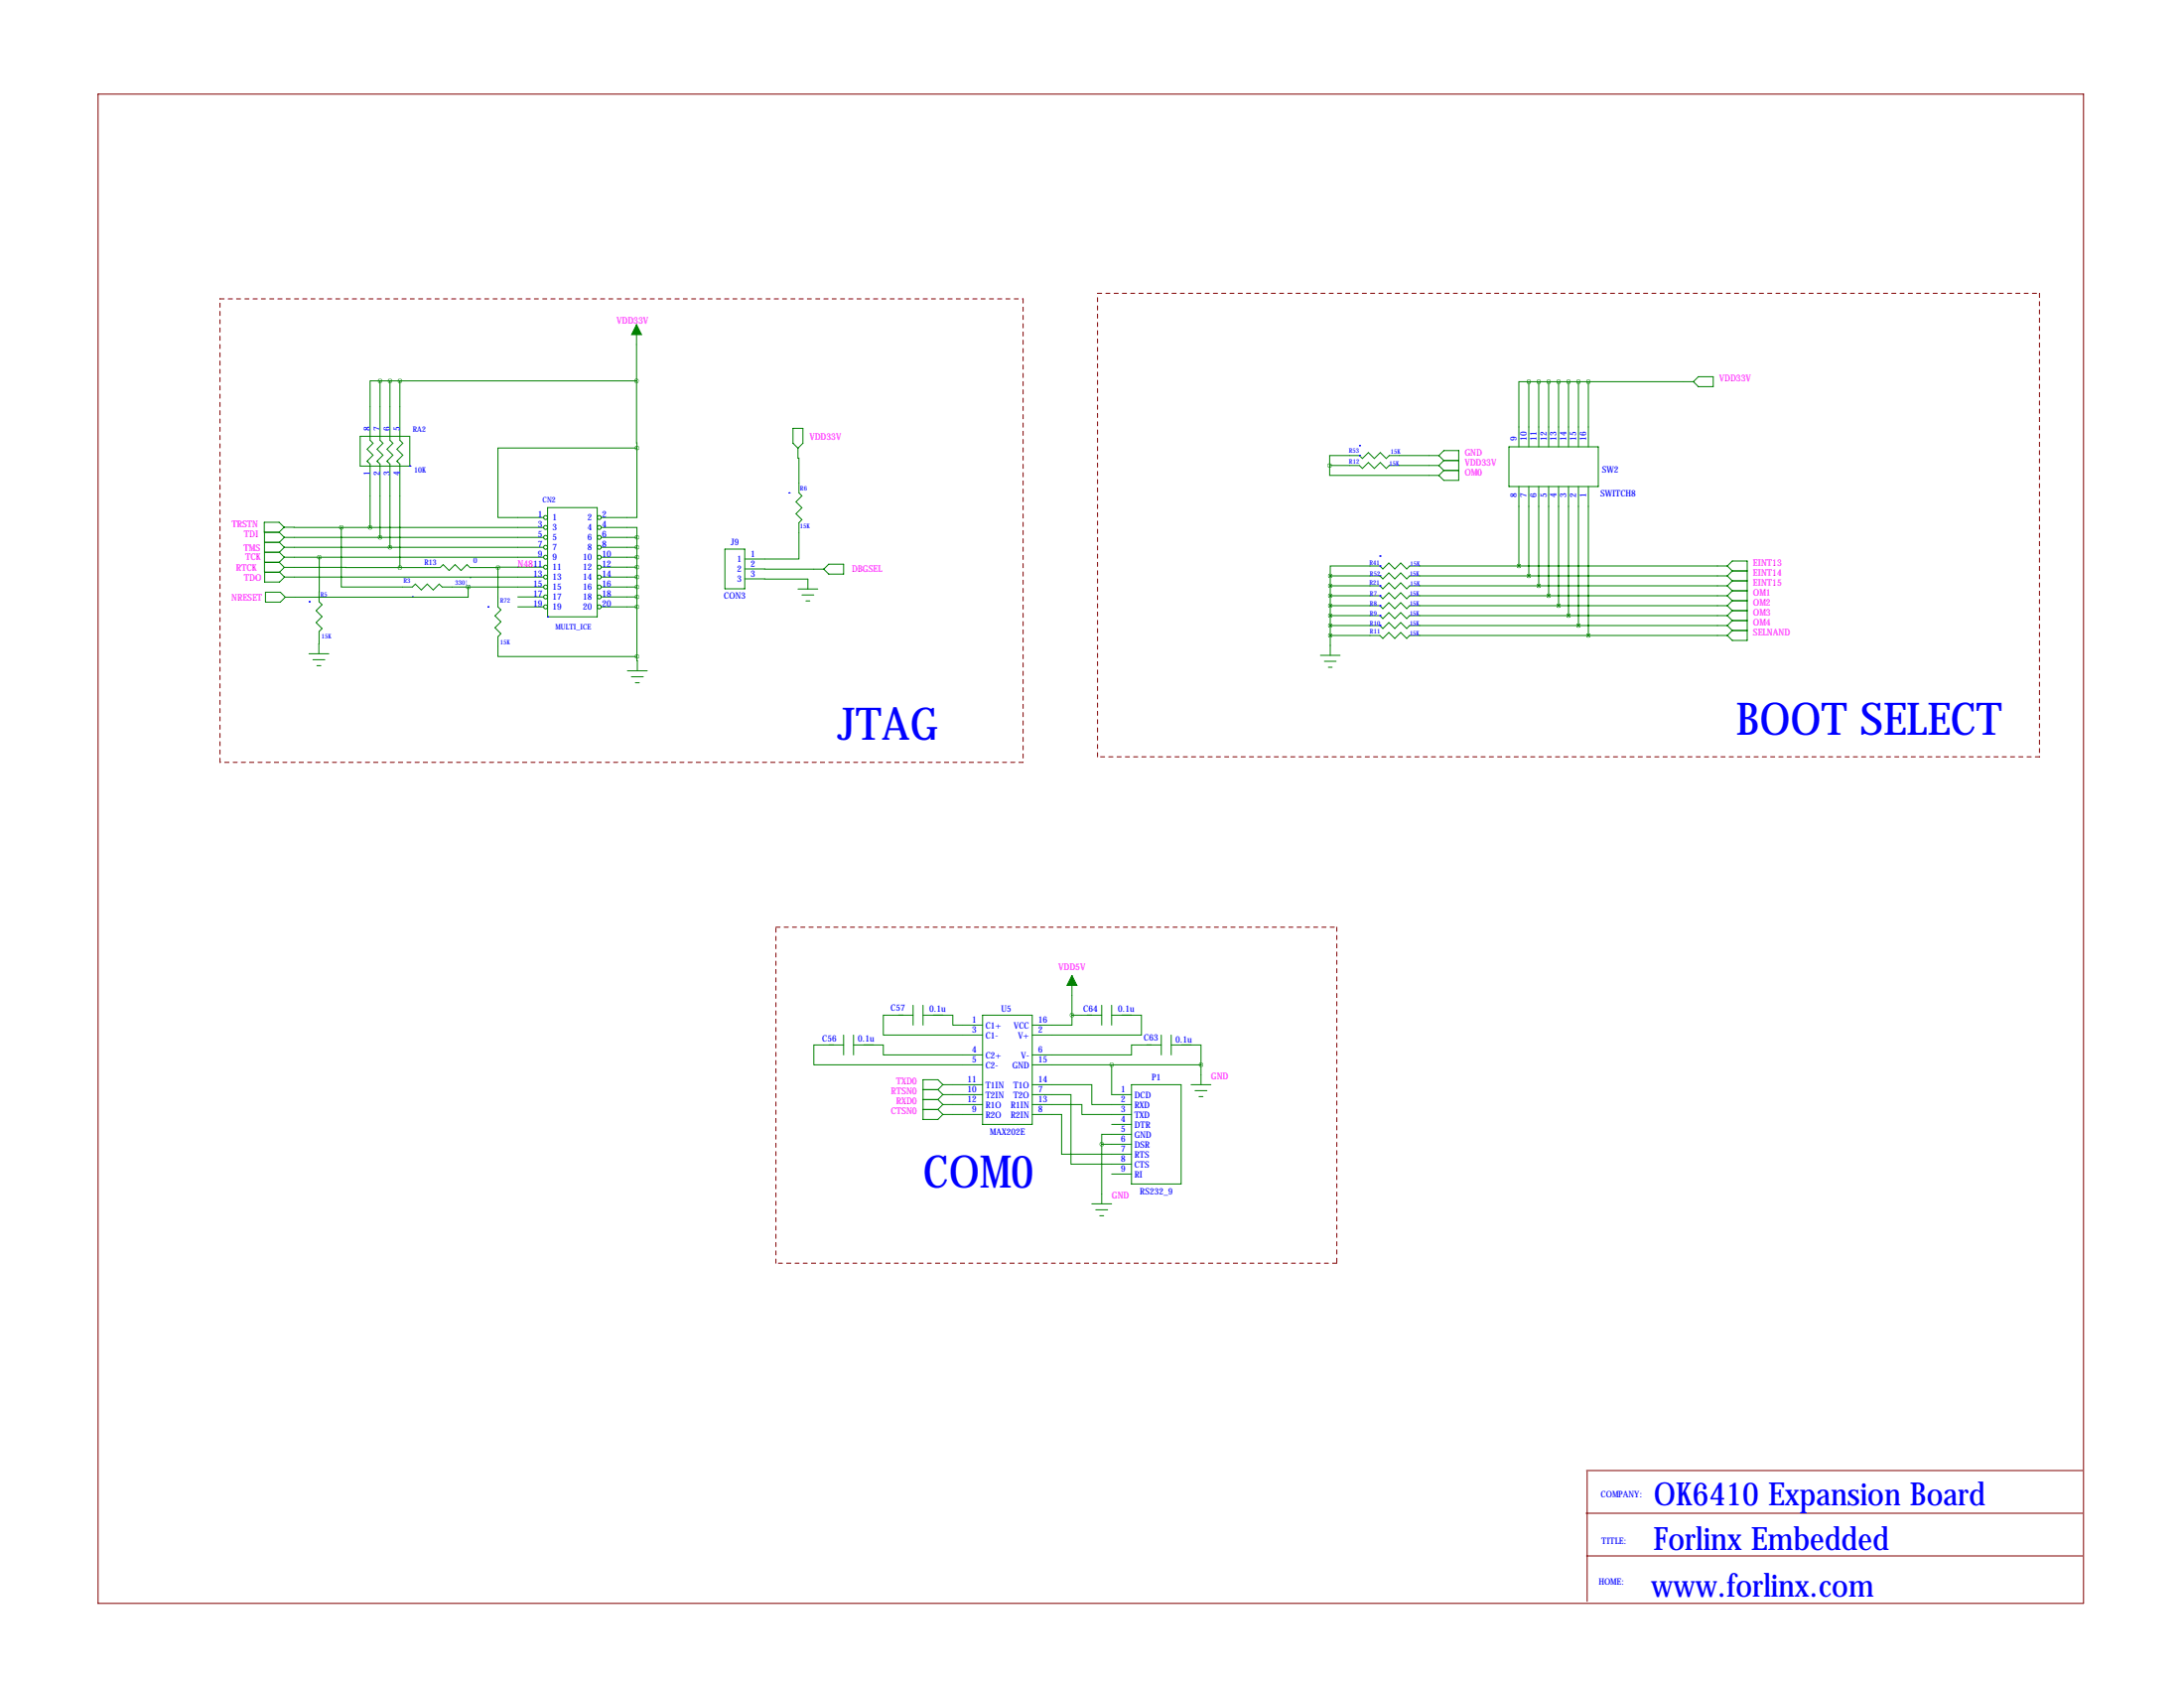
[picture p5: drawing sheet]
<svg xmlns="http://www.w3.org/2000/svg" width="559mm" height="432mm" viewBox="0 0 559 432" stroke-linecap="round" stroke-linejoin="round" font-family="sans-serif">
<path d="M56.3 76.5h205.5M261.8 76.5v118.5M280.8 75h241M521.8 75v118.6M56.3 195v-118.5M261.8 195h-205.5M280.8 193.6v-118.6M521.8 193.6h-241M198.5 237.2h143.5M342 237.2v85.9M198.5 323.1v-85.9M342 323.1h-143.5" fill="none" stroke="#800000" stroke-width=".25" stroke-dasharray="1.1 1.1"/>
<path d="M25.1 24.1h508v386.1h-508zM405.9 376.2h127M406.1 376.4v33.3M405.8 387.1h127M405.9 398h127" fill="none" stroke="#800000" stroke-width=".25"/>
<g fill="none" stroke="#008000" stroke-width=".25">
<path d="M97.2 97.4h-2.5v15.2l.8 .8-1.6 1.5 1.6 1.5-1.6 1.6 .8 .7v16.2M97.2 97.4v15.2l.8 .8-1.5 1.5 1.5 1.5-1.5 1.6 .7 .7v18.8M97.2 97.4h65.7M99.8 97.4v15.2l.7 .8-1.5 1.5 1.5 1.5-1.5 1.6 .8 .7v21.3M102.3 97.4v15.2l.8 .8-1.6 1.5 1.6 1.5-1.6 1.6 .8 .7v26.5M162.9 97.4l.1 17.2M162.9 83.1v14.3M391.2 97.6h-2.6v16.7M391.2 97.6v16.7M391.2 97.6h42.1M393.7 97.6v16.7M396.2 97.6v16.7"/>
<path d="M398.8 97.6v16.7M401.3 97.6v16.7M403.9 97.6v16.7M406.4 97.6v16.7M434.5 96.4h3.9v2.5h-3.9l-1.2-1.3zM92.2 111.6h12.7v7.6h-12.7zM163 114.6h-35.6v17.8h11.7M163 114.6v17.8h-9.2M202.9 109.6h2.5v3.8l-1.2 1.3-1.3-1.3zM204.2 114.7v2.5h.2v8.9l.8 .7-1.5 1.6 1.5 1.5-1.5 1.5 1.5 1.5-.8 .8v9.3h-13.8M340.2 119.1v2.5h27.9M340.2 119.1h7.6l.8 .7 1.5-1.5 1.5 1.5 1.6-1.5 1.5 1.5 .7-.7h12.7"/>
<path d="M368.1 116.5h-12.7l-.7 .8-1.5-1.5-1.6 1.5-1.5-1.5-1.5 1.5-.8-.8h-7.6v2.6M368.1 119.1l1.3 1.2M368.1 116.5l1.3-1.2h3.8v7.6h-3.8l-1.3-1.3M368.1 116.5l1.3 1.3M369.4 117.8h3.8M369.4 117.8l-1.3 1.3M386.1 114.3h22.8v10.2h-22.8zM67.6 133.6h3.8l1.3 1.3-1.3 1.2h-3.8zM67.7 138.7h3.8M71.5 138.7l1.2 1.3M72.7 134.9h14.6M72.7 137.5h66.4"/>
<path d="M72.7 137.5l-1.2-1.3h-3.8v12.7h3.8l1.3-1.3M72.7 137.5l-1.2 1.2M87.3 134.9v15.3h18.2l.8-.8 1.5 1.5 1.5-1.5 1.5 1.5 1.6-1.5 .7 .8h26M87.3 134.9h51.8M140.1 129.8h12.7v28h-12.7zM153.8 134.9h9.2v2.6M153.8 137.5h9.2M163 137.5v30.4M369.4 120.3h3.8M369.4 120.3l-1.3 1.3M388.6 124.5v20.3M391.2 124.5v22.8"/>
<path d="M393.7 124.5v25.4M396.2 124.5v27.9M398.8 124.5v30.4M401.3 124.5v33M403.9 124.5v35.5M406.4 124.5v38.1M67.7 143.9h3.8l1.2 1.2M67.7 141.3h3.8M67.7 146.4h3.8l1.3 1.2M67.9 151.5h3.8l1.3 1.3-1.3 1.2h-3.8zM71.5 141.3l1.2 1.2M72.7 145.1l29.6 .1"/>
<path d="M72.7 140h66.4M72.7 142.5h66.4M72.7 142.5l-1.2 1.3h-3.8M72.7 140l-1.2 1.3M72.7 145.1l-1.2 1.3h-3.8M72.8 147.6h66.3M81.7 142.5l-.1 11.4 .8 .8-1.5 1.5 1.5 1.5-1.5 1.6 1.5 1.5-.8 .7v5.7M102.3 145.2h10.3l.8-.8 1.5 1.5 1.5-1.5 1.6 1.5 1.5-1.5 .7 .8h7.2M119.8 150.2v2.6h-46.8M127.4 145.2v10l.8 .8-1.6 1.5 1.6 1.6-1.6 1.5 1.6 1.5-.8 .8v5h35.6M132.5 152.7h6.6M132.5 155.2h6.6"/>
<path d="M139.1 145.1l-11.7 .1M153.8 140h9.2M153.8 142.5h9.2M153.8 145.1h9.2M153.8 147.6h9.2M153.8 150.2h9.2M153.8 152.7h9.2M153.8 155.2h9.2M185.5 140.5h5.1v10.1h-5.1zM190.6 148.1h16.1v2.6M190.6 145.5l20.2 .1M204.2 150.7h5"/>
<path d="M205.2 152.2h3M206.2 153.7h1M210.8 145.6l1.2-1.3h3.8v2.6h-3.8zM340.4 149.9h12.7l.7 .7 1.5-1.5 1.6 1.5 1.5-1.5 1.5 1.5 .8-.7h81.3M340.4 152.4h12.7l.7 .8 1.5-1.6 1.6 1.6 1.5-1.6 1.5 1.6 .8-.8h81.3M340.4 154.9h12.7l.7 .8 1.5-1.5 1.6 1.5 1.5-1.5 1.5 1.5 .8-.8h81.3M340.4 157.5h12.7l.7 .7 1.5-1.5 1.6 1.5 1.5-1.5 1.5 1.5 .8-.7h81.3M340.4 147.3h12.7l.7 .8 1.5-1.5 1.6 1.5 1.5-1.5 1.5 1.5 .8-.8h81.3M340.4 147.3v20.3M442 144.8h-81.3l-.8 .7-1.5-1.5-1.5 1.5-1.6-1.5-1.5 1.5-.7-.7h-12.7v2.5M442 149.9l1.2 1.2M442 144.8l1.2-1.3h3.8v20.3h-3.8l-1.2-1.2"/>
<path d="M442 152.4l1.2 1.3M442 154.9l1.2 1.3M442 157.5l1.2 1.3M442 147.3l1.2 1.3M442 144.8l1.2 1.2M443.2 151.1h3.8M443.2 148.6h3.8M443.2 148.6l-1.2 1.3M443.2 153.7h3.8M443.2 151.1l-1.2 1.3M443.2 156.2h3.8M443.2 153.7l-1.2 1.2"/>
<path d="M443.2 158.8h3.8M443.2 156.2l-1.2 1.3M443.2 158.8l-1.2 1.2M443.2 146h3.8M443.2 146l-1.2 1.3M79 167.2h5.1M80.1 168.8h3M81.1 170.3h1M160.5 171.6h5.1M161.5 173.1h3.1M162.6 174.7h1M163 167.9l.1 3.7"/>
<path d="M337.8 167.6h5.1M338.8 169.2h3.1M339.9 170.7h1M340.4 160h12.7l.7 .8 1.5-1.5 1.6 1.5 1.5-1.5 1.5 1.5 .8-.8h81.3M340.4 162.6h12.7l.7 .7 1.5-1.5 1.6 1.5 1.5-1.5 1.5 1.5 .8-.7h81.3M442 160l1.2 1.3M443.2 161.3h3.8M443.2 161.3l-1.2 1.3M233.6 259.7h-7.6v5.1h25.4M233.6 257.1v5.1M236.2 259.7h7.6v2.5h7.6M236.2 257.1v5.1"/>
<path d="M251.4 259.7h12.7v27.9h-12.7zM274.3 259.7v2.5h-10.2M274.3 259.7h7.6M274.3 249.5v10.2M281.9 257.1v5.1M284.4 259.7h7.6v5.1h-27.9M284.4 257.1v5.1M215.8 267.3h-7.6v5.1h43.2M215.8 264.8v5M218.4 267.3h7.6v2.5h25.4M218.4 264.8v5M236.2 278.7h3.8"/>
<path d="M240 278.7l1.2 1.3M241.2 277.5h10.2M241.2 277.5l-1.2-1.3h-3.8v10.2h3.8l1.2-1.3M241.2 277.5l-1.2 1.2M264.1 277.5h15.2v5h10.2M264.1 272.4h43.2M284.4 272.4v7.6h5.1M289.5 277.5h12.7v25.4h-12.7zM297.1 267.3h-7.6v2.5h-25.4M297.1 264.8v5M299.7 267.3h7.6v5.1M299.7 264.8v5"/>
<path d="M304.7 277.5h5.1M305.8 279h3M307.3 272.4v5.1M236.2 283.8h3.8M236.2 281.3h3.8M240 283.8l1.2 1.3M240 281.3l1.2 1.2M241.2 280h10.2M241.2 282.5h10.2M241.2 285.1h10.2M241.2 282.5l-1.2 1.3M241.2 280l-1.2 1.3"/>
<path d="M264.1 282.5h12.7v2.6h12.7M264.1 280h9.9v17.8h15.5M264.1 285.1h7.5v10.1h17.9M281.9 292.7h7.6M281.9 292.7v15.2M284.4 287.6h5.1M289.5 290.2h-7.6v2.5M306.8 280.5h1M279.3 307.9h5.1M280.4 309.5h3M281.4 311h1M284.4 300.3h5.1"/>
<circle cx="139.6" cy="132.4" r=".51"/>
<circle cx="139.6" cy="137.5" r=".51"/>
<circle cx="139.6" cy="134.9" r=".51"/>
<circle cx="153.3" cy="132.4" r=".51"/>
<circle cx="153.3" cy="134.9" r=".51"/>
<circle cx="153.3" cy="137.5" r=".51"/>
<circle cx="139.6" cy="145.1" r=".51"/>
<circle cx="139.6" cy="152.7" r=".51"/>
<circle cx="139.6" cy="155.2" r=".51"/>
<circle cx="139.6" cy="140" r=".51"/>
<circle cx="139.6" cy="142.5" r=".51"/>
<circle cx="139.6" cy="147.6" r=".51"/>
<circle cx="139.6" cy="150.2" r=".51"/>
<circle cx="153.3" cy="145.1" r=".51"/>
<circle cx="153.3" cy="140" r=".51"/>
<circle cx="153.3" cy="152.7" r=".51"/>
<circle cx="153.3" cy="142.5" r=".51"/>
<circle cx="153.3" cy="155.2" r=".51"/>
<circle cx="153.3" cy="150.2" r=".51"/>
<circle cx="153.3" cy="147.6" r=".51"/>
</g>
<g fill="none" stroke="#00f" stroke-width=".25">
<path d="M104.9 119.2h.1M347.8 114h.1M347.8 116.5h.1M201.9 126.1h.1M79.1 153.9h.1M105.5 152.7h.1M120.2 147.7h.1M124.9 155.2h.1M140.1 157.8h.1M353.1 147.3h.1M353.1 149.9h.1M353.1 152.4h.1"/>
<path d="M353.1 154.9h.1M353.1 157.5h.1M353.1 142.2h.1M353.1 144.8h.1M353.1 160h.1"/>
</g>
<g fill="#008000" stroke="#008000" stroke-width=".25">
<path d="M162.9 83.1l1.2 2.5h-2.5z"/>
<path d="M274.3 249.5l1.2 2.6h-2.5z"/>
</g>
<path d="M162.9 114.6a.05 .05 0 0 0 .1 0 .05 .05 0 0 0-.1 0zM162.9 150.2a.05 .05 0 0 0 .1 0 .05 .05 0 0 0-.1 0zM162.9 152.7a.05 .05 0 0 0 .1 0 .05 .05 0 0 0-.1 0zM162.9 137.5a.05 .05 0 0 0 .1 0 .05 .05 0 0 0-.1 0zM162.9 142.5a.05 .05 0 0 0 .1 0 .05 .05 0 0 0-.1 0zM162.9 145.1a.05 .05 0 0 0 .1 0 .05 .05 0 0 0-.1 0zM162.9 147.6a.05 .05 0 0 0 .1 0 .05 .05 0 0 0-.1 0zM162.9 167.9a.05 .05 0 0 0 .1 0 .05 .05 0 0 0-.1 0zM162.9 155.2a.05 .05 0 0 0 .1 0 .05 .05 0 0 0-.1 0zM162.9 140a.05 .05 0 0 0 .1 0 .05 .05 0 0 0-.1 0zM162.8 97.4a.05 .05 0 0 0 .1 0 .05 .05 0 0 0-.1 0zM97.2 137.5a.05 .05 0 0 0 .1 0 .05 .05 0 0 0-.1 0zM99.7 140a.05 .05 0 0 0 .1 0 .05 .05 0 0 0-.1 0zM119.7 150.2a.05 .05 0 0 0 .1 0 .05 .05 0 0 0-.1 0zM87.3 134.9a.05 .05 0 0 0 .1 0 .05 .05 0 0 0-.1 0zM81.6 142.5a.05 .05 0 0 0 .1 0 .05 .05 0 0 0-.1 0zM284.4 272.4a.05 .05 0 0 0 .1 0 .05 .05 0 0 0-.1 0zM274.2 259.7a.05 .05 0 0 0 .1 0 .05 .05 0 0 0-.1 0zM396.2 152.4a.05 .05 0 0 0 .1 0 .05 .05 0 0 0-.1 0zM398.7 154.9a.05 .05 0 0 0 .1 0 .05 .05 0 0 0-.1 0zM403.8 160a.05 .05 0 0 0 .1 0 .05 .05 0 0 0-.1 0zM388.6 144.8a.05 .05 0 0 0 .1 0 .05 .05 0 0 0-.1 0zM391.1 147.3a.05 .05 0 0 0 .1 0 .05 .05 0 0 0-.1 0zM97.2 97.4a.05 .05 0 0 0 .1 0 .05 .05 0 0 0-.1 0zM99.7 97.4a.05 .05 0 0 0 .1 0 .05 .05 0 0 0-.1 0zM340.3 162.6a.05 .05 0 0 0 .1 0 .05 .05 0 0 0-.1 0zM340.3 147.3a.05 .05 0 0 0 .1 0 .05 .05 0 0 0-.1 0zM340.3 149.9a.05 .05 0 0 0 .1 0 .05 .05 0 0 0-.1 0zM340.3 152.4a.05 .05 0 0 0 .1 0 .05 .05 0 0 0-.1 0zM340.3 154.9a.05 .05 0 0 0 .1 0 .05 .05 0 0 0-.1 0zM340.3 157.5a.05 .05 0 0 0 .1 0 .05 .05 0 0 0-.1 0zM340.3 160a.05 .05 0 0 0 .1 0 .05 .05 0 0 0-.1 0zM391.1 97.6a.05 .05 0 0 0 .1 0 .05 .05 0 0 0-.1 0zM396.2 97.6a.05 .05 0 0 0 .1 0 .05 .05 0 0 0-.1 0zM398.7 97.6a.05 .05 0 0 0 .1 0 .05 .05 0 0 0-.1 0zM401.3 97.6a.05 .05 0 0 0 .1 0 .05 .05 0 0 0-.1 0zM403.8 97.6a.05 .05 0 0 0 .1 0 .05 .05 0 0 0-.1 0zM401.3 157.5a.05 .05 0 0 0 .1 0 .05 .05 0 0 0-.1 0z" fill="#008000" stroke="#008000" stroke-width="1"/>
<g font-size="11.5" fill="#00f">
<text x="214.4" y="189.2">JTAG</text>
<text x="444.2" y="188">BOOT SELECT</text>
<text x="236.2" y="303.7">COM0</text>
</g>
<g font-size="8.2" fill="#00f">
<text x="423.2" y="385.1">OK6410 Expansion Board</text>
<text x="423.1" y="396.4">Forlinx Embedded</text>
<text x="422.5" y="408.4">www.forlinx.com</text>
</g>
<g font-size="2.4" fill="#f0f">
<text x="157.8" y="82.8">VDD33V</text>
<text x="439.9" y="97.6">VDD33V</text>
<text x="207.1" y="112.5">VDD33V</text>
<text x="374.8" y="119.1">VDD33V</text>
<text x="374.8" y="116.5">GND</text>
<text x="374.8" y="121.6">OM0</text>
<text x="59.3" y="134.9">TRSTN</text>
<text x="62.5" y="137.5">TDI</text>
<text x="62.4" y="140.9">TMS</text>
<text x="62.8" y="143.4">TCK</text>
<text x="60.4" y="145.9">RTCK</text>
<text x="62.5" y="148.5">TDO</text>
<text x="132.5" y="145.1">N4811</text>
<text x="218" y="146.2">DBGSEL</text>
<text x="448.6" y="149.9">EINT15</text>
<text x="448.6" y="147.3">EINT14</text>
<text x="448.6" y="144.8">EINT13</text>
<text x="59.2" y="153.7">NRESET</text>
<text x="448.6" y="152.4">OM1</text>
<text x="448.6" y="154.9">OM2</text>
<text x="448.6" y="157.5">OM3</text>
<text x="448.6" y="160">OM4</text>
<text x="448.6" y="162.6">SELNAND</text>
<text x="270.8" y="248.3">VDD5V</text>
<text x="228" y="280">RTSN0</text>
<text x="229.3" y="277.5">TXD0</text>
<text x="309.8" y="276.2">GND</text>
<text x="228" y="285.1">CTSN0</text>
<text x="229.3" y="282.5">RXD0</text>
<text x="284.4" y="306.7">GND</text>
</g>
<g font-size="2.3" fill="#00f">
<text x="94.7" y="110.3" transform="rotate(-90 94.7 110.3)">8</text>
<text x="97.2" y="110.3" transform="rotate(-90 97.2 110.3)">7</text>
<text x="99.8" y="110.3" transform="rotate(-90 99.8 110.3)">6</text>
<text x="102.3" y="110.3" transform="rotate(-90 102.3 110.3)">5</text>
<text x="388.1" y="112.8" transform="rotate(-90 388.1 112.8)">9</text>
<text x="390.7" y="112.8" transform="rotate(-90 390.7 112.8)">10</text>
<text x="393.2" y="112.8" transform="rotate(-90 393.2 112.8)">11</text>
<text x="395.7" y="112.8" transform="rotate(-90 395.7 112.8)">12</text>
<text x="398.3" y="112.8" transform="rotate(-90 398.3 112.8)">13</text>
<text x="400.8" y="112.8" transform="rotate(-90 400.8 112.8)">14</text>
<text x="403.4" y="112.8" transform="rotate(-90 403.4 112.8)">15</text>
<text x="405.9" y="112.8" transform="rotate(-90 405.9 112.8)">16</text>
<text x="94.7" y="121.7" transform="rotate(-90 94.7 121.7)">1</text>
<text x="97.2" y="121.7" transform="rotate(-90 97.2 121.7)">2</text>
<text x="99.8" y="121.7" transform="rotate(-90 99.8 121.7)">3</text>
<text x="102.3" y="121.7" transform="rotate(-90 102.3 121.7)">4</text>
<text x="409.9" y="120.8">SW2</text>
<text x="388.1" y="127.2" transform="rotate(-90 388.1 127.2)">8</text>
<text x="390.7" y="127.2" transform="rotate(-90 390.7 127.2)">7</text>
<text x="393.2" y="127.2" transform="rotate(-90 393.2 127.2)">6</text>
<text x="395.7" y="127.2" transform="rotate(-90 395.7 127.2)">5</text>
<text x="398.3" y="127.2" transform="rotate(-90 398.3 127.2)">4</text>
<text x="400.8" y="127.2" transform="rotate(-90 400.8 127.2)">3</text>
<text x="403.4" y="127.2" transform="rotate(-90 403.4 127.2)">2</text>
<text x="405.9" y="127.2" transform="rotate(-90 405.9 127.2)">1</text>
<text x="409.5" y="127">SWITCH8</text>
<text x="137.6" y="132.4">1</text>
<text x="137.6" y="134.9">3</text>
<text x="137.6" y="137.5">5</text>
<text x="141.4" y="133.2">1</text>
<text x="141.4" y="135.7">3</text>
<text x="150.3" y="133.2">2</text>
<text x="150.3" y="135.7">4</text>
<text x="154.1" y="132.4">2</text>
<text x="154.1" y="134.9">4</text>
<text x="154.1" y="137.5">6</text>
<text x="137.6" y="140">7</text>
<text x="137.6" y="142.5">9</text>
<text x="141.4" y="138.3">5</text>
<text x="141.4" y="140.8">7</text>
<text x="141.4" y="143.4">9</text>
<text x="149.2" y="143.4">10</text>
<text x="150.3" y="138.3">6</text>
<text x="150.3" y="140.8">8</text>
<text x="154.1" y="140">8</text>
<text x="154.1" y="142.5">10</text>
<text x="187" y="139.4">J9</text>
<text x="188.6" y="143.8">1</text>
<text x="192.1" y="142.5">1</text>
<text x="136.5" y="147.6">13</text>
<text x="141.4" y="145.9">11</text>
<text x="141.4" y="148.4">13</text>
<text x="149.2" y="145.9">12</text>
<text x="149.2" y="148.4">14</text>
<text x="154.1" y="145.1">12</text>
<text x="154.1" y="147.6">14</text>
<text x="188.6" y="146.3">2</text>
<text x="188.6" y="148.9">3</text>
<text x="192.1" y="145">2</text>
<text x="192.1" y="147.6">3</text>
<text x="136.5" y="150.2">15</text>
<text x="136.5" y="152.7">17</text>
<text x="136.5" y="155.2">19</text>
<text x="141.4" y="151">15</text>
<text x="141.4" y="153.5">17</text>
<text x="149.2" y="151">16</text>
<text x="149.2" y="153.5">18</text>
<text x="154.1" y="150.2">16</text>
<text x="154.1" y="152.7">18</text>
<text x="154.1" y="155.2">20</text>
<text x="185.2" y="153.3">CON3</text>
<text x="141.4" y="156.1">19</text>
<text x="149.2" y="156.1">20</text>
<text x="227.9" y="258.6">C57</text>
<text x="237.8" y="258.8">0.1u</text>
<text x="248.7" y="261.7">1</text>
<text x="252.2" y="263">C1+</text>
<text x="256.2" y="258.9">U5</text>
<text x="259.4" y="263">VCC</text>
<text x="265.6" y="261.7">16</text>
<text x="277.2" y="258.9">C64</text>
<text x="286.1" y="258.8">0.1u</text>
<text x="210.4" y="266.5">C56</text>
<text x="219.5" y="266.4">0.1u</text>
<text x="248.7" y="264.3">3</text>
<text x="248.7" y="269.3">4</text>
<text x="252.2" y="265.6">C1-</text>
<text x="260.4" y="265.6">V+</text>
<text x="265.6" y="264.3">2</text>
<text x="265.6" y="269.3">6</text>
<text x="292.7" y="266.2">C63</text>
<text x="300.8" y="266.6">0.1u</text>
<text x="248.7" y="271.9">5</text>
<text x="252.2" y="270.7">C2+</text>
<text x="252.2" y="273.2">C2-</text>
<text x="259" y="273.2">GND</text>
<text x="261.2" y="270.7">V-</text>
<text x="265.6" y="271.9">15</text>
<text x="247.5" y="279.5">10</text>
<text x="247.5" y="277">11</text>
<text x="252.2" y="280.8">T2IN</text>
<text x="252.2" y="278.3">T1IN</text>
<text x="259.3" y="278.3">T1O</text>
<text x="259.3" y="280.8">T2O</text>
<text x="265.6" y="277">14</text>
<text x="265.6" y="279.5">7</text>
<text x="286.8" y="279.5">1</text>
<text x="290.3" y="280.8">DCD</text>
<text x="294.7" y="276.5">P1</text>
<text x="247.5" y="282">12</text>
<text x="248.7" y="284.6">9</text>
<text x="252.2" y="285.9">R2O</text>
<text x="252.2" y="283.4">R1O</text>
<text x="258.6" y="283.4">R1IN</text>
<text x="258.6" y="285.9">R2IN</text>
<text x="265.6" y="282">13</text>
<text x="265.6" y="284.6">8</text>
<text x="286.8" y="282">2</text>
<text x="286.8" y="284.6">3</text>
<text x="286.8" y="287.1">4</text>
<text x="290.3" y="283.4">RXD</text>
<text x="290.3" y="285.9">TXD</text>
<text x="253.3" y="290.3">MAX202E</text>
<text x="286.8" y="289.7">5</text>
<text x="286.8" y="292.2">6</text>
<text x="290.3" y="288.4">DTR</text>
<text x="290.3" y="291">GND</text>
<text x="290.3" y="293.5">DSR</text>
<text x="286.8" y="294.7">7</text>
<text x="286.8" y="297.3">8</text>
<text x="286.8" y="299.8">9</text>
<text x="290.3" y="296.1">RTS</text>
<text x="290.3" y="298.6">CTS</text>
<text x="290.3" y="301.1">RI</text>
<text x="291.6" y="305.5">RS232_9</text>
<text x="409.6" y="383">COMPANY:</text>
<text x="409.8" y="394.9">TITLE:</text>
<text x="409" y="405.5">HOME:</text>
</g>
<g font-size="2" fill="#00f">
<text x="105.6" y="110.6">RA2</text>
<text x="105.9" y="121">10K</text>
<text x="138.8" y="128.6">CN2</text>
<text x="121.1" y="144">0</text>
<text x="108.6" y="144.5">R13</text>
<text x="142.1" y="161.1">MULTI_ICE</text>
</g>
<g font-size="1.6" fill="#00f">
<text x="345.1" y="115.7">R53</text>
<text x="345.2" y="118.5">R12</text>
<text x="355.4" y="119.1">15K</text>
<text x="355.8" y="116">15K</text>
<text x="204.7" y="125.4">R6</text>
<text x="204.7" y="135">15K</text>
<text x="103.3" y="149">R3</text>
<text x="116.5" y="149.5">330¦¸</text>
<text x="350.4" y="149.6">R21</text>
<text x="350.4" y="144.5">R41</text>
<text x="350.5" y="147.3">R52</text>
<text x="360.7" y="147.3">15K</text>
<text x="360.8" y="149.8">15K</text>
<text x="360.8" y="144.7">15K</text>
<text x="82" y="152.6">R5</text>
<text x="128" y="154.2">R72</text>
<text x="350.5" y="152.4">R7</text>
<text x="350.5" y="154.9">R8</text>
<text x="360.7" y="152.4">15K</text>
<text x="360.7" y="154.9">15K</text>
<text x="350.5" y="157.5">R9</text>
<text x="350.5" y="160">R10</text>
<text x="360.7" y="157.5">15K</text>
<text x="360.7" y="160">15K</text>
<text x="82.2" y="163.3">15K</text>
<text x="128" y="164.8">15K</text>
<text x="350.5" y="162.2">R11</text>
<text x="360.7" y="162.6">15K</text>
</g>
</svg>
